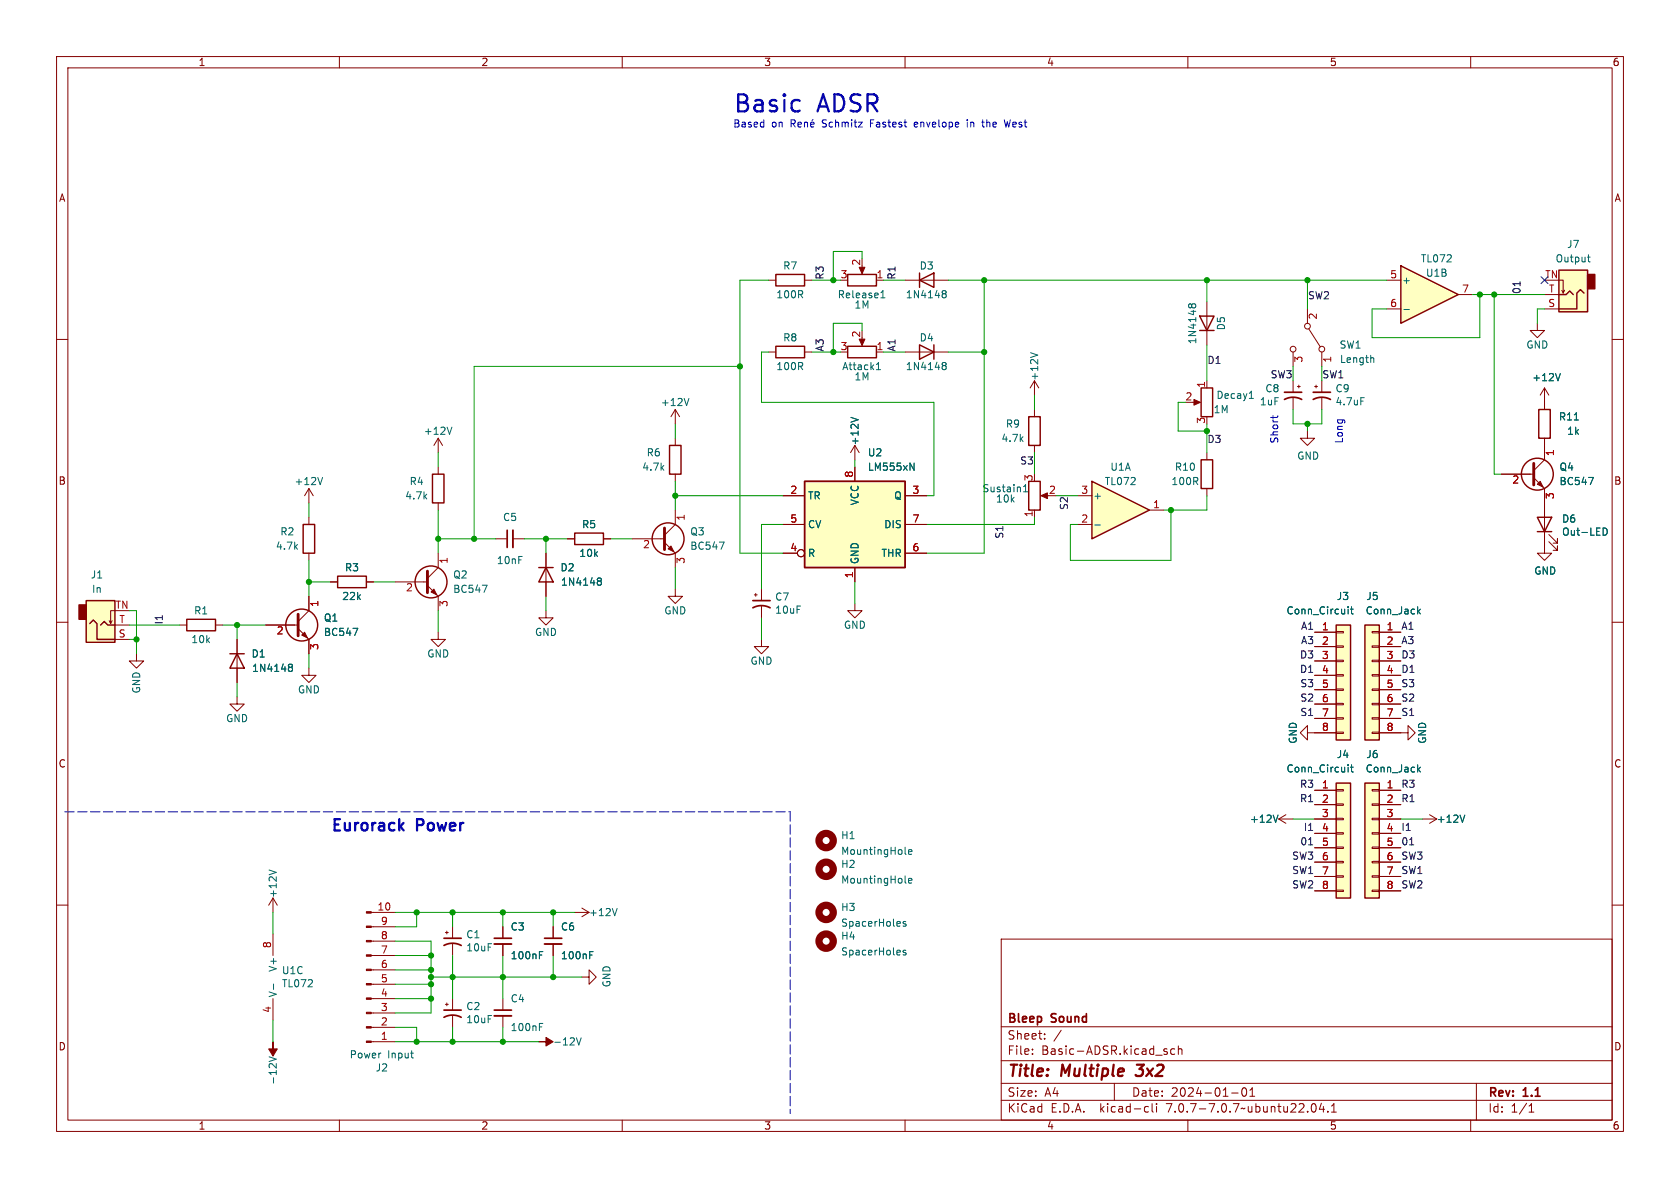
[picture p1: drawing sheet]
<svg xmlns="http://www.w3.org/2000/svg" width="297mm" height="210mm" viewBox="0 0 297 210" stroke-linecap="round" stroke-linejoin="round" font-family="sans-serif">
<g fill="none" stroke="#840000" stroke-width=".18">
<path d="M10 10h277v190h-277zM12 12h273v186h-273zM60 10v2M110 10v2M160 10v2M210 10v2M260 10v2M10 60h2M213.4 53.3v7.7M285 60h2M182.9 67.3v2.6M182.9 72.4v1.3"/>
<path d="M182.9 78.7v1.3M182.9 67.3l-.8 1.3M182.9 67.3l.7 1.3M273 68.6l-.7 1.3M273 68.6v2.5M273 68.6l.8 1.3M10 110h2M133.3 105.2h.6M133.6 104.9v.5M134.6 113v1.3h1.3l-1.3 1.3-1.3-1.3h1.3M134.6 104.1v2.1M134.6 107.2v2"/>
<path d="M285 110h2M10 160h2M285 160h2M177 166h108v32h-108zM60 198v2M110 198v2M160 198v2M177 194.5h108M177 191.5h108M177 187.5h108M177 181.5h108M182.5 186.3v.1"/>
<path d="M182.5 185.5v.1M184.7 183.6v.1M184.7 182.8v.1M187.6 182.1l-1.3 2M197 191.5v3M202.6 195.6l.4 .1M203 196.5l-.4 .1M203.7 195.1v1.3l.2 .2M204.5 195.1v.1M204.5 195.6v1M206 185.9l.3 .1 .1 .2-.2 .2h-.3M206 185.4l.3 .1"/>
<path d="M207.7 185.5l-.5-.1-.2 .3v.4l.1 .2h.6M208.3 185.5l.2-.1 .4 .1 .1 .9M208.3 184.9v1.5M210 198v2M217.7 193.2h1.2M219.7 192.4l.2-.1a.81 .81 0 0 1 .6 .6 .81 .81 0 0 1-.3 .8l-.2 .1a.81 .81 0 0 1-.3-1.4zM221 193.8h.8M221 192.7l.4-.4v1.5M232 195.2l.2-.1a.81 .81 0 0 1 .6 .6 .81 .81 0 0 1-.3 .8l-.2 .1a.81 .81 0 0 1-.6-.6 .81 .81 0 0 1 .3-.8zM233.6 195l-.4 1.1h1M234 195.6v1M234.7 196.5v.1"/>
<path d="M235.4 196.6h.8M235.4 195.5l.4-.4v1.5M260 198v2M261 191.5v6.5M270.3 196.6h.9M270.3 195.5l.4-.4v1.5"/>
</g>
<path d="M200.8 190l.2 .2M201 188.2h1.2" fill="none" stroke="#840000" stroke-width=".4"/>
<path d="M210.7 54.2l-.1 .1M210.7 53.9l-.3-.2-.1 .1-.2 .1 .1 .4M210.7 53.9l.2-.2 .4 .1 .1 .1-.1 .4M210.7 53.9v.3M210.7 54.2v.1M182.2 62.4l1.3 .4M275.8 66l-.4 1.3" fill="none" stroke="#006464" stroke-width=".18"/>
<path d="M212.1 55.9h2.5l-1.2 2.5zM212.1 58.4h2.5M181.9 73.7h2v5h-2z" fill="none" stroke="#840000" stroke-width=".25"/>
<path d="M133.1 107.4a3.2 3.2 0 0 1 3 0M133.1 106.2h3" fill="none" stroke="#840000" stroke-width=".3"/>
<path d="M247.6 47l10.2 5.1-10.2 5.1z" fill="#ffffc2"/>
<g fill="none" stroke="#840000" stroke-width=".25">
<path d="M247.6 47l10.2 5.1-10.2 5.1zM275.6 47.8h5.1v7.3h-5.1zM275.6 52.1h1.3l.6-.7 .6 .7M280 51.8l-.6-.6-.6 .6v2.8h-3.2M137.2 61.2h5v2h-5zM272 72.4h2.1v5.1h-2.1zM76.5 83.8h2v5.1h-2zM101.6 94.2h5.1v2.1h-5.1zM142.2 85.1h17.8v15.2h-17.8zM181.9 85.1h2v5.1h-2zM271.8 91.4h2.5l-1.3 2.6zM271.8 94h2.5"/>
<path d="M95.2 100.3h2.6M96.5 100.3l1.3 2.6h-2.6z"/>
<circle cx="271.8" cy="83.8" r="2.82"/>
<circle cx="76.2" cy="102.9" r="2.82"/>
</g>
<g fill="none" stroke="#840000" stroke-width=".18">
<path d="M231.1 54.6v2.6M231.4 58.2l2 3.1M245.1 49.5h2.5M245.1 54.6h2.5M257.8 52.1h2.5M271.8 57.2v1.2h-1.3l1.3 1.3 1.2-1.3h-1.2M273 54.6h2.6M273 52.1h2.6M275.6 49.5h.8v2.3l.2-.5M276.1 51.3l.3 .5M77.5 77.5v2.5M77.5 77.5l-.8 1.2"/>
<path d="M77.5 77.5l.7 1.2M135.9 62.2h1.3M142.2 62.2h1.3M151.1 78.7l-.7 1.3M151.1 78.7v2.6M151.1 78.7l.8 1.3M228.6 62.2v2.6M231.1 76.2v1.3h1.3l-1.3 1.2-1.2-1.2h1.2M232.4 68.3h.5M232.7 68.1v.5M233.7 62.2v2.6M233.7 67.3v2"/>
<path d="M233.7 70.4v2M273 71.1v1.3M273 77.5v3.8l-1.9 1.9M77.5 82.6v1.2M77.5 88.9v1.3M77.5 97.8v2.5l-1.9 1.9M87.6 95.3h2.1M90.7 95.3h2M96.5 97.8v7.6M100.3 95.3h1.3M106.7 95.3h1.2M138.4 87.6h3.8"/>
<path d="M138.4 97.8h2.6M138.4 92.7h3.8M151.1 82.6v2.5M160 87.6h3.8M160 97.8h3.8M160 92.7h3.8M182.9 90.2v1.2M184.4 87.6h1M265.4 83.8h5.7M271.1 84.5l1.9 1.9v11.4h1.3l-1.3 1.3-1.2-1.3h1.2M273.8 95.8l1.5 1.5v-.8v.8h-.7M273.8 94.5l1.5 1.5v-.7v.7h-.7"/>
<path d="M69.8 102.9h5.8M75.6 103.5l1.9 1.9v2.6M77.5 111.8v1.2h1.2l-1.2 1.3-1.3-1.3h1.3M96.5 108v1.2h1.3l-1.3 1.3-1.3-1.3h1.3M151.1 106.7v1.3h1.3l-1.3 1.2-1.2-1.2h1.2M151.1 100.3v2.6M48.3 158.8v2.5M48.3 158.8l-.8 1.2M48.3 158.8l.7 1.2M48.3 165.1v3.8M48.3 176.5v3.8M65.6 161.3h4.2"/>
<path d="M65.6 163.8h4.2M65.6 166.4h4.2M65.6 168.9h4.2M65.6 171.5h4.2M65.6 174h4.2M65.6 176.5h4.2M65.6 179.1h4.2M78.7 177.5h.5M78.7 164.8h.5M79 164.6v.5M79 177.3v.5M80 163.8v2.1"/>
<path d="M80 166.9v2M80 176.5v2.1M80 179.6v2M97.8 163.8v2.1M97.8 166.9v2M101.6 161.3h2.5M102.9 172.7h1.2v-1.2l1.3 1.2-1.3 1.3v-1.3M102.9 160.5l1.2 .8M104.1 161.3l-1.2 .8M65.6 181.6h4.2M65.6 184.2h4.2"/>
<circle cx="231.1" cy="57.7" r=".51"/>
<circle cx="228.6" cy="61.7" r=".51"/>
<circle cx="233.7" cy="61.7" r=".51"/>
<circle cx="141.6" cy="97.8" r=".63"/>
</g>
<g fill="none" stroke="#006464" stroke-width=".18">
<path d="M248.2 54.7h.9M280.6 45.5h.5M280.8 45v1.1l.3 .2M79.9 75.5l-.4 1.3M150.4 73.8l1.3 .4M240.6 70.3h.6M242.7 63.2l.2 .2v.7M278.3 74.2h.7M160.9 81.9l.7 1.2v-1.2M180.9 86.9h.8M180.9 86l.4-.3v1.2M280.8 84.4h.9l-.6 1.3"/>
<path d="M283.4 93.3a.64 .64 0 0 1 .7 .7 .64 .64 0 0 1-.7 .6M85.3 103.4h.8l-.5 1.3M105.7 102.7h.1M105.7 102.2h.4l.2 .1v.2l-.2 .2M105.8 102.7h.3M105.8 102.7l-.1 .1M106.1 102.7l.2 .3v.3l-.2 .1h-.4M47.6 153.8l1.2 .4M160 150.9l.2 .1M160 155.9l.2 .2M160.6 150.6l.6-.1v-.3h-.4l-.2 .2 .1 .6h.5M160.6 155.7l.6-.1v-.3h-.4l-.2 .2 .1 .6h.5"/>
<path d="M48.4 173.9v1M104.3 168.8h.4M104.3 168.2h.6M109.1 160.6l-.4 1.3M160.1 168h-.3l-.2 .2 .1 .1 .4 .2v.3h-.5M160.1 162.9h-.3l-.2 .2 .1 .2 .4 .1v.3h-.5M72.6 186.2h.5M73 187h.1M101.9 183.5l.4 1.2 .4-1.2"/>
</g>
<path d="M232.2 70.6a3.2 3.2 0 0 1 3 0M232.2 69.3h3M89.7 93.7v3.1M78.5 179.8a3.2 3.2 0 0 1 3 0M78.5 167.1a3.2 3.2 0 0 1 3 0M78.5 178.6h3M78.5 165.9h3M96.3 165.9h3" fill="none" stroke="#840000" stroke-width=".3"/>
<path d="M271.1 81.9v3.8M75.6 101v3.8" fill="none" stroke="#840000" stroke-width=".51"/>
<g fill="#840000" stroke="#840000" stroke-width=".18">
<path d="M76.2 104.6l.5-.5 .5 1.1z"/>
<path d="M271.8 85.6l.5-.5 .5 1z"/>
<path d="M64.8 161.2h.8v.2h-.8z"/>
<path d="M64.8 163.7h.8v.3h-.8z"/>
<path d="M64.8 166.2h.8v.3h-.8z"/>
<path d="M64.8 168.8h.8v.2h-.8z"/>
<path d="M64.8 171.3h.8v.3h-.8z"/>
<path d="M64.8 173.9h.8v.2h-.8z"/>
<path d="M64.8 176.4h.8v.3h-.8z"/>
<path d="M64.8 178.9h.8v.3h-.8z"/>
<path d="M64.8 181.5h.8v.2h-.8z"/>
<path d="M64.8 184h.8v.3h-.8z"/>
<path d="M95.2 184.2h1.3v-.8l1.3 .8-1.3 .7v-.7z"/>
<path d="M184 87.6l1.2-.5v1z"/>
</g>
<g fill="#ffffc2" stroke="#ffffc2" stroke-width=".18">
<path d="M275.6 47.8h5.1v7.3h-5.1z"/>
<path d="M142.2 85.1h17.8v15.2h-17.8z"/>
</g>
<path d="M280.7 48.5h1.2v2.6h-1.2z" fill="#840000" stroke="#840000" stroke-width=".25"/>
<path d="M90.7 93.7v3.1M96.3 166.9h3" fill="none" stroke="#840000" stroke-width=".33"/>
<g fill="none" stroke="#840000" stroke-width="1.3">
<circle cx="146" cy="148.6" r="1.27"/>
<circle cx="146" cy="153.7" r="1.27"/>
<circle cx="146" cy="166.4" r="1.27"/>
<circle cx="146" cy="161.3" r="1.27"/>
</g>
<path d="M193 85.1l10.2 5.1-10.2 5.1z" fill="#ffffc2"/>
<g fill="none" stroke="#840000" stroke-width=".25">
<path d="M137.2 48.5h5v2h-5zM149.9 48.5h5v2h-5zM162.6 49.5l2.5-1.2v2.5zM162.6 48.3v2.5M118.4 78.7h2v5.1h-2zM149.9 61.2h5v2h-5zM162.6 61l2.5 1.2-2.5 1.3zM165.1 61v2.5M212.3 68.6h2.1v5.1h-2.1zM53.6 92.7h2v5.1h-2zM193 85.1l10.2 5.1-10.2 5.1zM212.3 81.3h2.1v5.1h-2.1z"/>
<path d="M15.2 106.2h5.1v7.3h-5.1zM15.9 110.2l.6-.6 .6 .6v2.8h3.2M17.8 110.5l.6-.6 .6 .6h1.3M33 109.5h5.1v2h-5.1zM40.6 115.6h2.6M41.9 115.6l1.3 2.5h-2.6zM59.7 101.9h5.1v2h-5.1zM236.2 110.5h2.6v20.3h-2.6zM241.3 110.5h2.5v20.3h-2.5zM236.2 138.4h2.6v20.4h-2.6zM241.3 138.4h2.5v20.4h-2.5z"/>
<circle cx="118.1" cy="95.2" r="2.82"/>
<circle cx="53.3" cy="110.5" r="2.82"/>
</g>
<g fill="none" stroke="#840000" stroke-width=".18">
<path d="M135.9 49.5h1.3M142.2 49.5h1.3M152.4 47v1M152.4 59.7v1M154.9 49.5h1.3M160 49.5h7.6M119.4 72.4v2.5M119.4 77.5v1.2M119.4 72.4l-.8 1.3M119.4 72.4l.7 1.3M154.9 62.2h1.3M160 62.2h7.6"/>
<path d="M210.8 71.1h1M213.4 67.3v1.3M228.6 67.3v2M228.6 70.4v2M229.4 68.3h.5M229.6 68.1v.5M273 71.1v1.3M273 77.5v3.8M54.6 86.4l-.8 1.2M54.6 86.4v2.5M54.6 91.4v1.3M54.6 97.8v1.3"/>
<path d="M54.6 86.4l.8 1.2M96.5 97.8v2.5M100.3 95.3h1.3M106.7 95.3h1.2M111.8 95.3h5.7M117.5 95.9l1.9 1.9v2.5M119.4 83.8v1.3M119.4 90.2v2.5l-1.9 1.9M138.4 92.7h3.8M138.4 87.6h3.8M138.4 97.8h2.6M151.1 82.6v2.5"/>
<path d="M160 92.7h3.8M160 87.6h3.8M160 97.8h3.8M190.5 92.7h2.5M190.5 87.6h2.5M203.2 90.2h2.5M213.4 80v1.3M213.4 86.4v1.2M265.4 83.8h5.1M273 86.4v5M273 94v2.5M19.8 109.7l-.2 .5"/>
<path d="M20.3 108h-.7v2.2l-.3-.5M20.3 113h2.6M20.3 110.5h2.6M24.1 115.6v1.2h1.3l-1.3 1.3-1.2-1.3h1.2M31.7 110.5h1.3M38.1 110.5h1.3M41.9 113v7.7M47 110.5h5.7M52.7 111.1l1.9 1.9v2.6M54.6 118.1v1.3h1.3l-1.3 1.3-1.3-1.3h1.3M54.6 105.4v2.6l-1.9 1.9M58.4 102.9h1.3"/>
<path d="M64.8 102.9h1.2M96.5 102.9v2.5M119.4 104.1v1.3h1.2l-1.2 1.3-1.3-1.3h1.3M151.1 100.3v2.6M232.4 111.8h3.8M232.4 114.3h3.8M232.4 116.8h3.8M232.4 119.4h3.8M236.2 119.3h1.3v.2h-1.3zM236.2 116.7h1.3v.3h-1.3zM236.2 114.2h1.3v.2h-1.3zM236.2 111.6h1.3v.3h-1.3z"/>
<path d="M242.6 119.3h1.2v.2h-1.2zM242.6 116.7h1.2v.3h-1.2zM242.6 114.2h1.2v.2h-1.2zM242.6 111.6h1.2v.3h-1.2zM243.8 111.8h3.8M243.8 114.3h3.8M243.8 116.8h3.8M243.8 119.4h3.8M41.9 123.2v1.3h1.3l-1.3 1.2-1.3-1.2h1.3M231.1 129.5v-1.2l-1.2 1.2 1.2 1.3v-1.3h5.1M232.4 139.7h3.8M232.4 121.9h3.8"/>
<path d="M232.4 124.5h3.8M232.4 127h3.8M236.2 139.6h1.3v.2h-1.3zM236.2 129.4h1.3v.3h-1.3zM236.2 126.9h1.3v.2h-1.3zM236.2 124.3h1.3v.3h-1.3zM236.2 121.8h1.3v.2h-1.3zM242.6 139.6h1.2v.2h-1.2zM242.6 129.4h1.2v.3h-1.2zM242.6 126.9h1.2v.2h-1.2zM242.6 124.3h1.2v.3h-1.2zM242.6 121.8h1.2v.2h-1.2z"/>
<path d="M243.8 129.5h5.1v-1.2l1.3 1.2-1.3 1.3v-1.3M243.8 139.7h3.8M243.8 121.9h3.8M243.8 124.5h3.8M243.8 127h3.8M226.1 144.8h2.5M226.1 144.8l1.2 .7M227.3 144l-1.2 .8M232.4 142.2h3.8M232.4 144.8h3.8M232.4 147.3h3.8M232.4 149.9h3.8"/>
<path d="M232.4 152.4h3.8M232.4 154.9h3.8M232.4 157.5h3.8M236.2 157.4h1.3v.2h-1.3zM236.2 154.8h1.3v.3h-1.3zM236.2 152.3h1.3v.2h-1.3zM236.2 149.7h1.3v.3h-1.3zM236.2 147.2h1.3v.2h-1.3zM236.2 144.7h1.3v.2h-1.3zM236.2 142.1h1.3v.3h-1.3zM242.6 157.4h1.2v.2h-1.2zM242.6 154.8h1.2v.3h-1.2z"/>
<path d="M242.6 152.3h1.2v.2h-1.2zM242.6 149.7h1.2v.3h-1.2zM242.6 147.2h1.2v.2h-1.2zM242.6 144.7h1.2v.2h-1.2zM242.6 142.1h1.2v.3h-1.2zM243.8 142.2h3.8M243.8 144.8h3.8M243.8 147.3h3.8M243.8 149.9h3.8M243.8 152.4h3.8M243.8 154.9h3.8M243.8 157.5h3.8"/>
<path d="M251.5 144.8h2.5M252.7 144l1.3 .8M254 144.8l-1.3 .7M88.9 163.8v2.1M88.9 166.9v2M88.9 176.5v2.1M88.9 179.6v2M97.8 163.8v2.1M97.8 166.9v2"/>
<circle cx="141.6" cy="97.8" r=".63"/>
</g>
<g fill="none" stroke="#006464" stroke-width=".18">
<path d="M155.7 52.6h.8M155.7 51.7l.4-.3v1.2M166.7 51.4h.3l.2 .1 .1 .2-.3 .2M166.7 51.9h.1M166.8 51.9h.2M166.8 51.9l-.1 .1M167 51.9l.3 .3-.1 .3-.2 .1h-.3M121.8 70.4l-.4 1.3M150.4 73.8l1.3 .4M154.9 65.3h.8M154.9 64.4l.4-.3v1.2M166.7 64.6h.1"/>
<path d="M166.7 64.1h.3l.2 .1 .1 .2-.3 .2M166.8 64.6h.2M166.8 64.6l-.1 .1M167 64.6l.3 .3-.1 .3-.2 .1h-.3M220.9 70.4h.7M221.1 69.3l.1-.1v1.2M275.8 66l-.4 1.3M278.3 74.2h.7M57 84.4l-.4 1.3M127.2 95.8h.8l-.5 1.3M160.9 81.9l.7 1.2v-1.2M193.6 92.8h.9"/>
<path d="M280.8 84.4h.9l-.6 1.3M283.4 93.3a.64 .64 0 0 1 .7 .7 .64 .64 0 0 1-.7 .6M51.1 117.9l.1 .1M51.1 117.5l.4-.1 .1 .1 .1 .2-.2 .3M51.2 118h.3M51.2 118h-.1M51.5 118l.2 .2-.1 .4-.1 .1-.4-.1M62.4 111.1h.8l-.5 1.2M105.7 102.7h.1M105.7 102.2h.4l.2 .1v.2l-.2 .2M105.8 102.7h.3M105.8 102.7l-.1 .1"/>
<path d="M106.1 102.7l.2 .3v.3l-.2 .1h-.4M238.3 107.3v.1M238.3 107.7v.8M238.8 107.7h.4M238.9 107.3v1l.3 .2M250.7 108l.4 .5M251.1 107.7l-.5 .5M238.3 135.2v.1M238.3 135.6v.9M238.8 135.6h.4M238.9 135.2v1.1l.3 .2M250.7 136l.4 .5"/>
<path d="M251.1 135.6l-.5 .5M225.9 144.1l-.4 1.3M259 144.1l-.5 1.3M95.4 168.8h.4M95.4 168.2h.6M104.3 168.8h.4M104.3 168.2h.6M47.6 186.8l1.2 .4-1.2 .5M95.4 181.5h.4M95.4 180.9h.6"/>
</g>
<g fill="#840000" stroke="#840000" stroke-width=".18">
<path d="M211.1 70.6l1.1 .5-1.1 .5z"/>
<path d="M118.1 97l.5-.5 .5 1z"/>
<path d="M53.3 112.3l.5-.5 .6 1z"/>
<path d="M48.3 184.2v1.2h.7l-.7 1.3-.8-1.3h.8z"/>
<path d="M151.9 47.2h1l-.5 1.2z"/>
<path d="M151.9 59.9h1l-.5 1.2z"/>
</g>
<path d="M117.5 93.3v3.9M52.7 108.6v3.8" fill="none" stroke="#840000" stroke-width=".51"/>
<path d="M227.1 70.6a3.2 3.2 0 0 1 3 0M227.1 69.3h3M87.4 165.9h3M87.4 178.6h3" fill="none" stroke="#840000" stroke-width=".3"/>
<g fill="#ffffc2" stroke="#ffffc2" stroke-width=".18">
<path d="M236.2 138.4h2.6v20.4h-2.6z"/>
<path d="M241.3 138.4h2.5v20.4h-2.5z"/>
<path d="M15.2 106.2h5.1v7.3h-5.1z"/>
<path d="M236.2 110.5h2.6v20.3h-2.6z"/>
<path d="M241.3 110.5h2.5v20.3h-2.5z"/>
</g>
<path d="M14 106.9h1.2v2.6h-1.2z" fill="#840000" stroke="#840000" stroke-width=".25"/>
<path d="M87.4 166.9h3M87.4 179.6h3" fill="none" stroke="#840000" stroke-width=".33"/>
<path d="M268.7 49.8v.7M231.3 149.3h.8M249.2 149.3h.7" fill="none" stroke="#0f0f0f" stroke-width=".18"/>
<g fill="none" stroke="#0000c2" stroke-width=".18">
<path d="M139.9 21.2v1.2M140.2 21.8l.4 .6M140.6 21.4l-.1 .4h-.6M141.1 22l.6-.1-.1-.2-.3-.1-.2 .2v.6h.5M142.2 21.7l.2-.1 .3 .1 .1 .7M142.2 21.6v.8M143.5 21.6l-.2 .2v.5l.2 .1h.4M143.7 21.6l.2 .3-.6 .1M161.8 21.6l-.2 .2v.5l.2 .1M162.2 21.9l-.6 .1M171 21.2v.1M171 21.6v.8"/>
<path d="M173.5 21.6h.5M173.7 21.2v1.1l.3 .1M177.5 21.2l.3 1.2 .3-.9 .2 .9M225 73.5v.5M225.9 73.5l-.1 .2"/>
</g>
<path d="M11.4 143.5h128.3M139.7 143.5v53.4" fill="none" stroke="#0000c2" stroke-width=".18" stroke-dasharray="1.7 .6"/>
<g fill="none" stroke="#009600" stroke-width=".18">
<path d="M135.9 49.5h-5.1v48.3h7.6M143.5 49.5h5.1M152.4 45.7v-1.2h-5.1v5M152.4 58.4v-1.2h-5.1v5M156.2 49.5h3.8M167.6 49.5h77.5M174 49.5v48.3h-10.2M213.4 49.5v3.8M231.1 49.5v5.1M260.3 52.1h12.7M261.6 52.1v7.6h-19v-5.1h2.5M264.2 52.1v31.7h1.2"/>
<path d="M273 54.6h-1.2v2.6M119.4 74.9v2.6M130.8 64.8h-47v30.5M135.9 62.2h-1.3v8.9h30.5v16.5h-1.3M143.5 62.2h5.1M156.2 62.2h3.8M167.6 62.2h6.4M182.9 69.9v2.5M209.5 71.1h-1.2v5.1h5.1M213.4 61v6.3M213.4 74.9v5.1M228.6 64.8v2.5"/>
<path d="M228.6 72.4v2.5h5.1v-2.5M231.1 74.9v1.3M233.7 64.8v2.5M54.6 88.9v2.5M54.6 99.1v6.3M77.5 95.3h10.1M77.5 80v2.6M77.5 90.2v7.6M92.7 95.3h7.6M96.5 95.3v2.5M107.9 95.3h3.9M119.4 85.1v5.1"/>
<path d="M119.4 87.6h19M138.4 92.7h-3.8v11.4M151.1 81.3v1.3M182.9 80v3.8M182.9 91.4v1.3h-19.1M186.7 87.6h3.8M207 90.2v8.9h-17.8v-6.4h1.3M213.4 87.6v2.6h-7.7M22.9 108h1.2v7.6M22.9 113h1.2M22.9 110.5h8.8M39.4 110.5h7.6"/>
<path d="M41.9 110.5v2.5M54.6 115.6v2.5M54.6 102.9h3.8M66 102.9h3.8M77.5 108v3.8M96.5 105.4v2.6M119.4 100.3v3.8M134.6 109.2v3.8M151.1 102.9v3.8M41.9 120.7v2.5M228.6 144.8h3.8M247.6 144.8h3.9"/>
<path d="M48.3 161.3v3.8M69.8 168.9h6.4M69.8 166.4h6.4v12.7h-6.4M69.8 176.5h6.4M69.8 174h6.4M69.8 171.5h6.4M69.8 161.3h31.8M73.7 161.3v2.5h-3.9M76.2 172.7h26.7M80 161.3v2.5M80 168.9v7.6M88.9 161.3v2.5"/>
<path d="M88.9 168.9v7.6M97.8 161.3v2.5M97.8 168.9v3.8M48.3 180.3v3.9M69.8 181.6h3.9v2.6M69.8 184.2h25.4M80 181.6v2.6M88.9 181.6v2.6"/>
</g>
<path d="M272.4 48.9l1.3 1.2M273.7 48.9l-1.3 1.2" fill="none" stroke="#000084" stroke-width=".18"/>
<g fill="#009600" stroke="#009600" stroke-width=".18">
<circle cx="88.9" cy="172.7" r=".46"/>
<circle cx="97.8" cy="172.7" r=".46"/>
<circle cx="97.8" cy="161.3" r=".46"/>
<circle cx="88.9" cy="161.3" r=".46"/>
<circle cx="80" cy="161.3" r=".46"/>
<circle cx="80" cy="172.7" r=".46"/>
<circle cx="88.9" cy="184.2" r=".46"/>
<circle cx="54.6" cy="102.9" r=".46"/>
<circle cx="41.9" cy="110.5" r=".46"/>
<circle cx="24.1" cy="113" r=".46"/>
<circle cx="76.2" cy="171.5" r=".46"/>
<circle cx="76.2" cy="168.9" r=".46"/>
<circle cx="76.2" cy="176.5" r=".46"/>
<circle cx="73.7" cy="184.2" r=".46"/>
<circle cx="73.7" cy="161.3" r=".46"/>
<circle cx="83.8" cy="95.3" r=".46"/>
<circle cx="96.5" cy="95.3" r=".46"/>
<circle cx="77.5" cy="95.3" r=".46"/>
<circle cx="119.4" cy="87.6" r=".46"/>
<circle cx="76.2" cy="172.7" r=".46"/>
<circle cx="76.2" cy="174" r=".46"/>
<circle cx="80" cy="184.2" r=".46"/>
<circle cx="130.8" cy="64.8" r=".46"/>
<circle cx="213.4" cy="76.2" r=".46"/>
<circle cx="207" cy="90.2" r=".46"/>
<circle cx="231.1" cy="74.9" r=".46"/>
<circle cx="213.4" cy="49.5" r=".46"/>
<circle cx="264.2" cy="52.1" r=".46"/>
<circle cx="261.6" cy="52.1" r=".46"/>
<circle cx="231.1" cy="49.5" r=".46"/>
<circle cx="174" cy="49.5" r=".46"/>
<circle cx="174" cy="62.2" r=".46"/>
<circle cx="147.3" cy="62.2" r=".46"/>
<circle cx="147.3" cy="49.5" r=".46"/>
</g>
<g font-size="4.2" fill="#0000c2">
<text x="129.5" y="20.1">Basic</text>
<text x="144.6" y="20.1">ADSR</text>
</g>
<g font-size="2.8" fill="#0000c2">
<text x="58.4" y="147.1">Eurorack</text>
<text x="73.8" y="147.1">Power</text>
</g>
<g font-size="2.8" fill="#840000">
<text x="178" y="190.9">Title:</text>
<text x="187.7" y="190.9">Multiple</text>
<text x="201.8" y="190.9">3x2</text>
</g>
<g font-size="2.1" fill="#840000">
<text x="178" y="184">Sheet:</text>
<text x="178" y="181.2">Bleep</text>
<text x="186" y="181.2">Sound</text>
<text x="178" y="186.7">File:</text>
<text x="184.1" y="186.7">Basic-ADSR.kicad_sch</text>
<text x="178" y="196.9">KiCad</text>
<text x="178" y="194.1">Size:</text>
<text x="184.7" y="194.1">A4</text>
<text x="185.7" y="196.9">E.D.A.</text>
<text x="194.6" y="196.9">kicad-cli</text>
<text x="200" y="194.1">Date:</text>
<text x="206.5" y="196.9">7.0.7-7.0.7~ubuntu22.04.1</text>
<text x="207" y="194.1">2024-01-01</text>
<text x="263" y="194.3">Rev:</text>
<text x="263" y="196.9">Id:</text>
<text x="267.1" y="196.9">1/1</text>
<text x="269.4" y="194.3">1.1</text>
</g>
<g font-size="1.8" fill="#840000">
<text x="35" y="11.9">1</text>
<text x="85" y="11.9">2</text>
<text x="135" y="11.9">3</text>
<text x="185" y="11.9">4</text>
<text x="235" y="11.9">5</text>
<text x="285" y="11.9">6</text>
<text x="10.3" y="35.9">A</text>
<text x="285.3" y="35.9">A</text>
<text x="10.3" y="85.9">B</text>
<text x="285.3" y="85.9">B</text>
<text x="10.3" y="135.9">C</text>
<text x="285.3" y="135.9">C</text>
<text x="10.3" y="185.9">D</text>
<text x="285.3" y="185.9">D</text>
<text x="35" y="199.9">1</text>
<text x="85" y="199.9">2</text>
<text x="135" y="199.9">3</text>
<text x="185" y="199.9">4</text>
<text x="235" y="199.9">5</text>
<text x="285" y="199.9">6</text>
</g>
<g font-size="1.8" fill="#0000c2">
<text x="129.5" y="22.6">Based</text>
<text x="136.4" y="22.6">on</text>
<text x="145.6" y="22.6">Schmitz</text>
<text x="154.3" y="22.6">Fastest</text>
<text x="162.3" y="22.6">envelope</text>
<text x="171.8" y="22.6">in</text>
<text x="174.7" y="22.6">the</text>
<text x="178.9" y="22.6">West</text>
<text x="226.1" y="78.5" transform="rotate(-90 226.1 78.5)">Short</text>
<text x="237.5" y="78.5" transform="rotate(-90 237.5 78.5)">Long</text>
</g>
<g font-size="1.8" fill="#006464">
<text x="138.4" y="47.9">R7</text>
<text x="162.5" y="47.9">D3</text>
<text x="251.1" y="46.6">TL072</text>
<text x="274.9" y="46.6">Output</text>
<text x="276.9" y="44">J7</text>
<text x="137.1" y="52.9">100R</text>
<text x="148" y="52.9">Release1</text>
<text x="160" y="52.9">1N4148</text>
<text x="247.8" y="50.4">+</text>
<text x="252" y="49.1">U1B</text>
<text x="151" y="54.7">1M</text>
<text x="216.8" y="58.5" transform="rotate(-90 216.8 58.5)">D5</text>
<text x="137.1" y="65.6">100R</text>
<text x="138.4" y="60.6">R8</text>
<text x="148.8" y="65.6">Attack1</text>
<text x="160" y="65.6">1N4148</text>
<text x="162.5" y="60.6">D4</text>
<text x="211.7" y="60.9" transform="rotate(-90 211.7 60.9)">1N4148</text>
<text x="236.7" y="61.8">SW1</text>
<text x="236.8" y="64.4">Length</text>
<text x="269.7" y="61.8">GND</text>
<text x="116.7" y="72">+12V</text>
<text x="151" y="67.4">1M</text>
<text x="183.7" y="67.4" transform="rotate(-90 183.7 67.4)">+12V</text>
<text x="215" y="70.7">Decay1</text>
<text x="222.6" y="71.9">1uF</text>
<text x="223.6" y="69.5">C8</text>
<text x="236" y="69.5">C9</text>
<text x="236" y="71.9">4.7uF</text>
<text x="270.8" y="67.6">+12V</text>
<text x="74.8" y="77.1">+12V</text>
<text x="177.7" y="75.8">R9</text>
<text x="214.5" y="73.3">1M</text>
<text x="275.5" y="74.5">R11</text>
<text x="276.9" y="77.1">1k</text>
<text x="113.4" y="83.4">4.7k</text>
<text x="114.2" y="80.9">R6</text>
<text x="152" y="78.8" transform="rotate(-90 152 78.8)">+12V</text>
<text x="153.3" y="80.9">U2</text>
<text x="153.3" y="83.4">LM555xN</text>
<text x="176.9" y="78.3">4.7k</text>
<text x="196.2" y="83.4">U1A</text>
<text x="207.6" y="83.4">R10</text>
<text x="229.2" y="81.5">GND</text>
<text x="275.6" y="83.4">Q4</text>
<text x="52" y="86">+12V</text>
<text x="71.5" y="88.5">4.7k</text>
<text x="72.3" y="86">R4</text>
<text x="142.7" y="88.5">TR</text>
<text x="152" y="89.4" transform="rotate(-90 152 89.4)">VCC</text>
<text x="158" y="88.5">Q</text>
<text x="173.6" y="87.2">Sustain1</text>
<text x="176" y="89">10k</text>
<text x="193.2" y="88.5">+</text>
<text x="195.2" y="86">TL072</text>
<text x="207" y="86">100R</text>
<text x="275.6" y="86">BC547</text>
<text x="49.5" y="94.8">R2</text>
<text x="88.8" y="92.3">C5</text>
<text x="102.8" y="93.6">R5</text>
<text x="121.9" y="94.8">Q3</text>
<text x="142.7" y="93.6">CV</text>
<text x="156.2" y="93.6">DIS</text>
<text x="276.1" y="92.6">D6</text>
<text x="276.1" y="94.9">Out-LED</text>
<text x="48.7" y="97.4">4.7k</text>
<text x="60.9" y="101.2">R3</text>
<text x="87.7" y="99.9">10nF</text>
<text x="99" y="101.2">D2</text>
<text x="102.3" y="98.7">10k</text>
<text x="121.9" y="97.4">BC547</text>
<text x="142.7" y="98.7">R</text>
<text x="152" y="99.8" transform="rotate(-90 152 99.8)">GND</text>
<text x="155.7" y="98.7">THR</text>
<text x="271.1" y="101.8">GND</text>
<text x="16" y="102.5">J1</text>
<text x="16.2" y="105">In</text>
<text x="60.4" y="106.3">22k</text>
<text x="80" y="105">BC547</text>
<text x="80" y="102.5">Q2</text>
<text x="99.1" y="103.7">1N4148</text>
<text x="136.9" y="106.4">C7</text>
<text x="236.2" y="106.3">J3</text>
<text x="241.5" y="106.3">J5</text>
<text x="33.7" y="113.9">10k</text>
<text x="34.2" y="108.8">R1</text>
<text x="57.2" y="112.6">BC547</text>
<text x="57.2" y="110.1">Q1</text>
<text x="94.5" y="112.6">GND</text>
<text x="117.3" y="108.8">GND</text>
<text x="136.9" y="108.7">10uF</text>
<text x="149.1" y="111.4">GND</text>
<text x="227.3" y="108.8">Conn_Circuit</text>
<text x="241.3" y="108.8">Conn_Jack</text>
<text x="44.4" y="116.4">D1</text>
<text x="44.5" y="119">1N4148</text>
<text x="75.4" y="116.4">GND</text>
<text x="132.6" y="117.7">GND</text>
<text x="25" y="122.7" transform="rotate(-90 25 122.7)">GND</text>
<text x="52.6" y="122.8">GND</text>
<text x="39.9" y="127.9">GND</text>
<text x="229.5" y="131.6" transform="rotate(-90 229.5 131.6)">GND</text>
<text x="252.3" y="131.6" transform="rotate(-90 252.3 131.6)">GND</text>
<text x="227.3" y="136.8">Conn_Circuit</text>
<text x="236.2" y="134.2">J4</text>
<text x="241.3" y="136.8">Conn_Jack</text>
<text x="241.5" y="134.2">J6</text>
<text x="148.6" y="148.5">H1</text>
<text x="220.9" y="145.6">+12V</text>
<text x="253.9" y="145.6">+12V</text>
<text x="148.6" y="151.3">MountingHole</text>
<text x="148.6" y="153.6">H2</text>
<text x="49.1" y="158.9" transform="rotate(-90 49.1 158.9)">+12V</text>
<text x="148.6" y="161.2">H3</text>
<text x="148.6" y="156.4">MountingHole</text>
<text x="82.3" y="166.1">C1</text>
<text x="90.2" y="164.7">C3</text>
<text x="99.1" y="164.7">C6</text>
<text x="104" y="162.2">+12V</text>
<text x="148.6" y="164">SpacerHoles</text>
<text x="148.6" y="166.3">H4</text>
<text x="49.1" y="171.9" transform="rotate(-90 49.1 171.9)">V+</text>
<text x="49.7" y="172.4">U1C</text>
<text x="82.3" y="168.4">10uF</text>
<text x="90.2" y="169.8">100nF</text>
<text x="99.1" y="169.8">100nF</text>
<text x="148.6" y="169.1">SpacerHoles</text>
<text x="49.1" y="176.4" transform="rotate(-90 49.1 176.4)">V-</text>
<text x="49.7" y="174.7">TL072</text>
<text x="82.3" y="178.8">C2</text>
<text x="90.2" y="177.4">C4</text>
<text x="108.1" y="174.6" transform="rotate(-90 108.1 174.6)">GND</text>
<text x="82.3" y="181.1">10uF</text>
<text x="90.2" y="182.5">100nF</text>
<text x="97.7" y="185">-12V</text>
<text x="49.1" y="191.9" transform="rotate(-90 49.1 191.9)">-12V</text>
<text x="61.7" y="187.3">Power</text>
<text x="66.3" y="189.6">J2</text>
<text x="68.5" y="187.3">Input</text>
</g>
<g font-size="1.8" fill="#a90000">
<text x="152.1" y="47.1" transform="rotate(-90 152.1 47.1)">2</text>
<text x="148.5" y="49.3">3</text>
<text x="154.9" y="49.3">1</text>
<text x="245.7" y="49.3">5</text>
<text x="258.4" y="51.8">7</text>
<text x="273.1" y="49.3">TN</text>
<text x="273.7" y="51.8">T</text>
<text x="152.1" y="59.8" transform="rotate(-90 152.1 59.8)">2</text>
<text x="233.1" y="56.6" transform="rotate(-90 233.1 56.6)">2</text>
<text x="245.7" y="54.4">6</text>
<text x="273.6" y="54.4">S</text>
<text x="148.5" y="62">3</text>
<text x="154.9" y="62">1</text>
<text x="230.6" y="64.2" transform="rotate(-90 230.6 64.2)">3</text>
<text x="235.7" y="64.2" transform="rotate(-90 235.7 64.2)">1</text>
<text x="209.5" y="70.9">2</text>
<text x="213.1" y="68.7" transform="rotate(-90 213.1 68.7)">1</text>
<text x="213.1" y="75" transform="rotate(-90 213.1 75)">3</text>
<text x="275" y="80.7" transform="rotate(-90 275 80.7)">1</text>
<text x="139.6" y="87.4">2</text>
<text x="150.9" y="84.5" transform="rotate(-90 150.9 84.5)">8</text>
<text x="161.2" y="87.4">3</text>
<text x="182.6" y="85.2" transform="rotate(-90 182.6 85.2)">3</text>
<text x="185.3" y="87.4">2</text>
<text x="191.1" y="87.4">3</text>
<text x="203.8" y="89.9">1</text>
<text x="267.3" y="85.8">2</text>
<text x="275" y="88.3" transform="rotate(-90 275 88.3)">3</text>
<text x="121.4" y="92.1" transform="rotate(-90 121.4 92.1)">1</text>
<text x="139.6" y="92.5">5</text>
<text x="161.2" y="92.5">7</text>
<text x="182.6" y="91.5" transform="rotate(-90 182.6 91.5)">1</text>
<text x="191.1" y="92.5">2</text>
<text x="79.5" y="99.8" transform="rotate(-90 79.5 99.8)">1</text>
<text x="113.6" y="97.2">2</text>
<text x="121.4" y="99.8" transform="rotate(-90 121.4 99.8)">3</text>
<text x="139.6" y="97.5">4</text>
<text x="161.2" y="97.5">6</text>
<text x="20.3" y="107.7">TN</text>
<text x="56.6" y="107.4" transform="rotate(-90 56.6 107.4)">1</text>
<text x="71.7" y="104.9">2</text>
<text x="79.5" y="107.4" transform="rotate(-90 79.5 107.4)">3</text>
<text x="150.9" y="102.3" transform="rotate(-90 150.9 102.3)">1</text>
<text x="20.9" y="112.8">S</text>
<text x="21" y="110.2">T</text>
<text x="48.8" y="112.5">2</text>
<text x="233.6" y="111.5">1</text>
<text x="245" y="111.5">1</text>
<text x="56.6" y="115" transform="rotate(-90 56.6 115)">3</text>
<text x="233.6" y="114">2</text>
<text x="233.6" y="116.6">3</text>
<text x="233.6" y="119.1">4</text>
<text x="245" y="114">2</text>
<text x="245" y="116.6">3</text>
<text x="245" y="119.1">4</text>
<text x="233.6" y="121.7">5</text>
<text x="233.6" y="124.2">6</text>
<text x="245" y="121.7">5</text>
<text x="245" y="124.2">6</text>
<text x="233.6" y="126.7">7</text>
<text x="233.6" y="129.3">8</text>
<text x="245" y="126.7">7</text>
<text x="245" y="129.3">8</text>
<text x="233.6" y="139.4">1</text>
<text x="233.6" y="142">2</text>
<text x="245" y="139.4">1</text>
<text x="245" y="142">2</text>
<text x="233.6" y="144.5">3</text>
<text x="233.6" y="147.1">4</text>
<text x="233.6" y="149.6">5</text>
<text x="245" y="144.5">3</text>
<text x="245" y="147.1">4</text>
<text x="245" y="149.6">5</text>
<text x="233.6" y="152.1">6</text>
<text x="233.6" y="154.7">7</text>
<text x="245" y="152.1">6</text>
<text x="245" y="154.7">7</text>
<text x="66.6" y="161">10</text>
<text x="233.6" y="157.2">8</text>
<text x="245" y="157.2">8</text>
<text x="48" y="167.7" transform="rotate(-90 48 167.7)">8</text>
<text x="67.2" y="166.1">8</text>
<text x="67.2" y="163.6">9</text>
<text x="67.2" y="173.7">5</text>
<text x="67.2" y="171.2">6</text>
<text x="67.2" y="168.7">7</text>
<text x="48" y="179.1" transform="rotate(-90 48 179.1)">4</text>
<text x="67.2" y="178.8">3</text>
<text x="67.2" y="176.3">4</text>
<text x="67.2" y="183.9">1</text>
<text x="67.2" y="181.4">2</text>
</g>
<g font-size="1.8" fill="#0f0f0f">
<text x="145.7" y="49.5" transform="rotate(-90 145.7 49.5)">R3</text>
<text x="158.4" y="49.5" transform="rotate(-90 158.4 49.5)">R1</text>
<text x="231.1" y="53">SW2</text>
<text x="268.9" y="52.1" transform="rotate(-90 268.9 52.1)">01</text>
<text x="145.7" y="62.2" transform="rotate(-90 145.7 62.2)">A3</text>
<text x="158.4" y="62.2" transform="rotate(-90 158.4 62.2)">A1</text>
<text x="213.4" y="64.4">D1</text>
<text x="224.5" y="67">SW3</text>
<text x="233.7" y="67">SW1</text>
<text x="180.3" y="82.2">S3</text>
<text x="213.4" y="78.4">D3</text>
<text x="177.5" y="95.3" transform="rotate(-90 177.5 95.3)">S1</text>
<text x="188.9" y="90.3" transform="rotate(-90 188.9 90.3)">S2</text>
<text x="28.9" y="110.5" transform="rotate(-90 28.9 110.5)">I1</text>
<text x="229.9" y="111.4">A1</text>
<text x="229.9" y="114">A3</text>
<text x="247.6" y="114">A3</text>
<text x="247.6" y="111.4">A1</text>
<text x="229.7" y="119">D1</text>
<text x="229.7" y="116.5">D3</text>
<text x="247.6" y="119">D1</text>
<text x="247.6" y="116.5">D3</text>
<text x="229.8" y="124.1">S2</text>
<text x="229.8" y="121.6">S3</text>
<text x="247.6" y="121.6">S3</text>
<text x="247.6" y="124.1">S2</text>
<text x="229.8" y="126.7">S1</text>
<text x="247.6" y="126.7">S1</text>
<text x="229.7" y="139.4">R3</text>
<text x="229.7" y="141.9">R1</text>
<text x="247.6" y="141.9">R1</text>
<text x="247.6" y="139.4">R3</text>
<text x="229.8" y="149.5">01</text>
<text x="230.4" y="147">I1</text>
<text x="247.6" y="149.5">01</text>
<text x="247.6" y="147">I1</text>
<text x="228.3" y="154.6">SW1</text>
<text x="228.3" y="152.1">SW3</text>
<text x="247.6" y="152.1">SW3</text>
<text x="247.6" y="154.6">SW1</text>
<text x="228.3" y="157.1">SW2</text>
<text x="247.6" y="157.1">SW2</text>
</g>
</svg>
